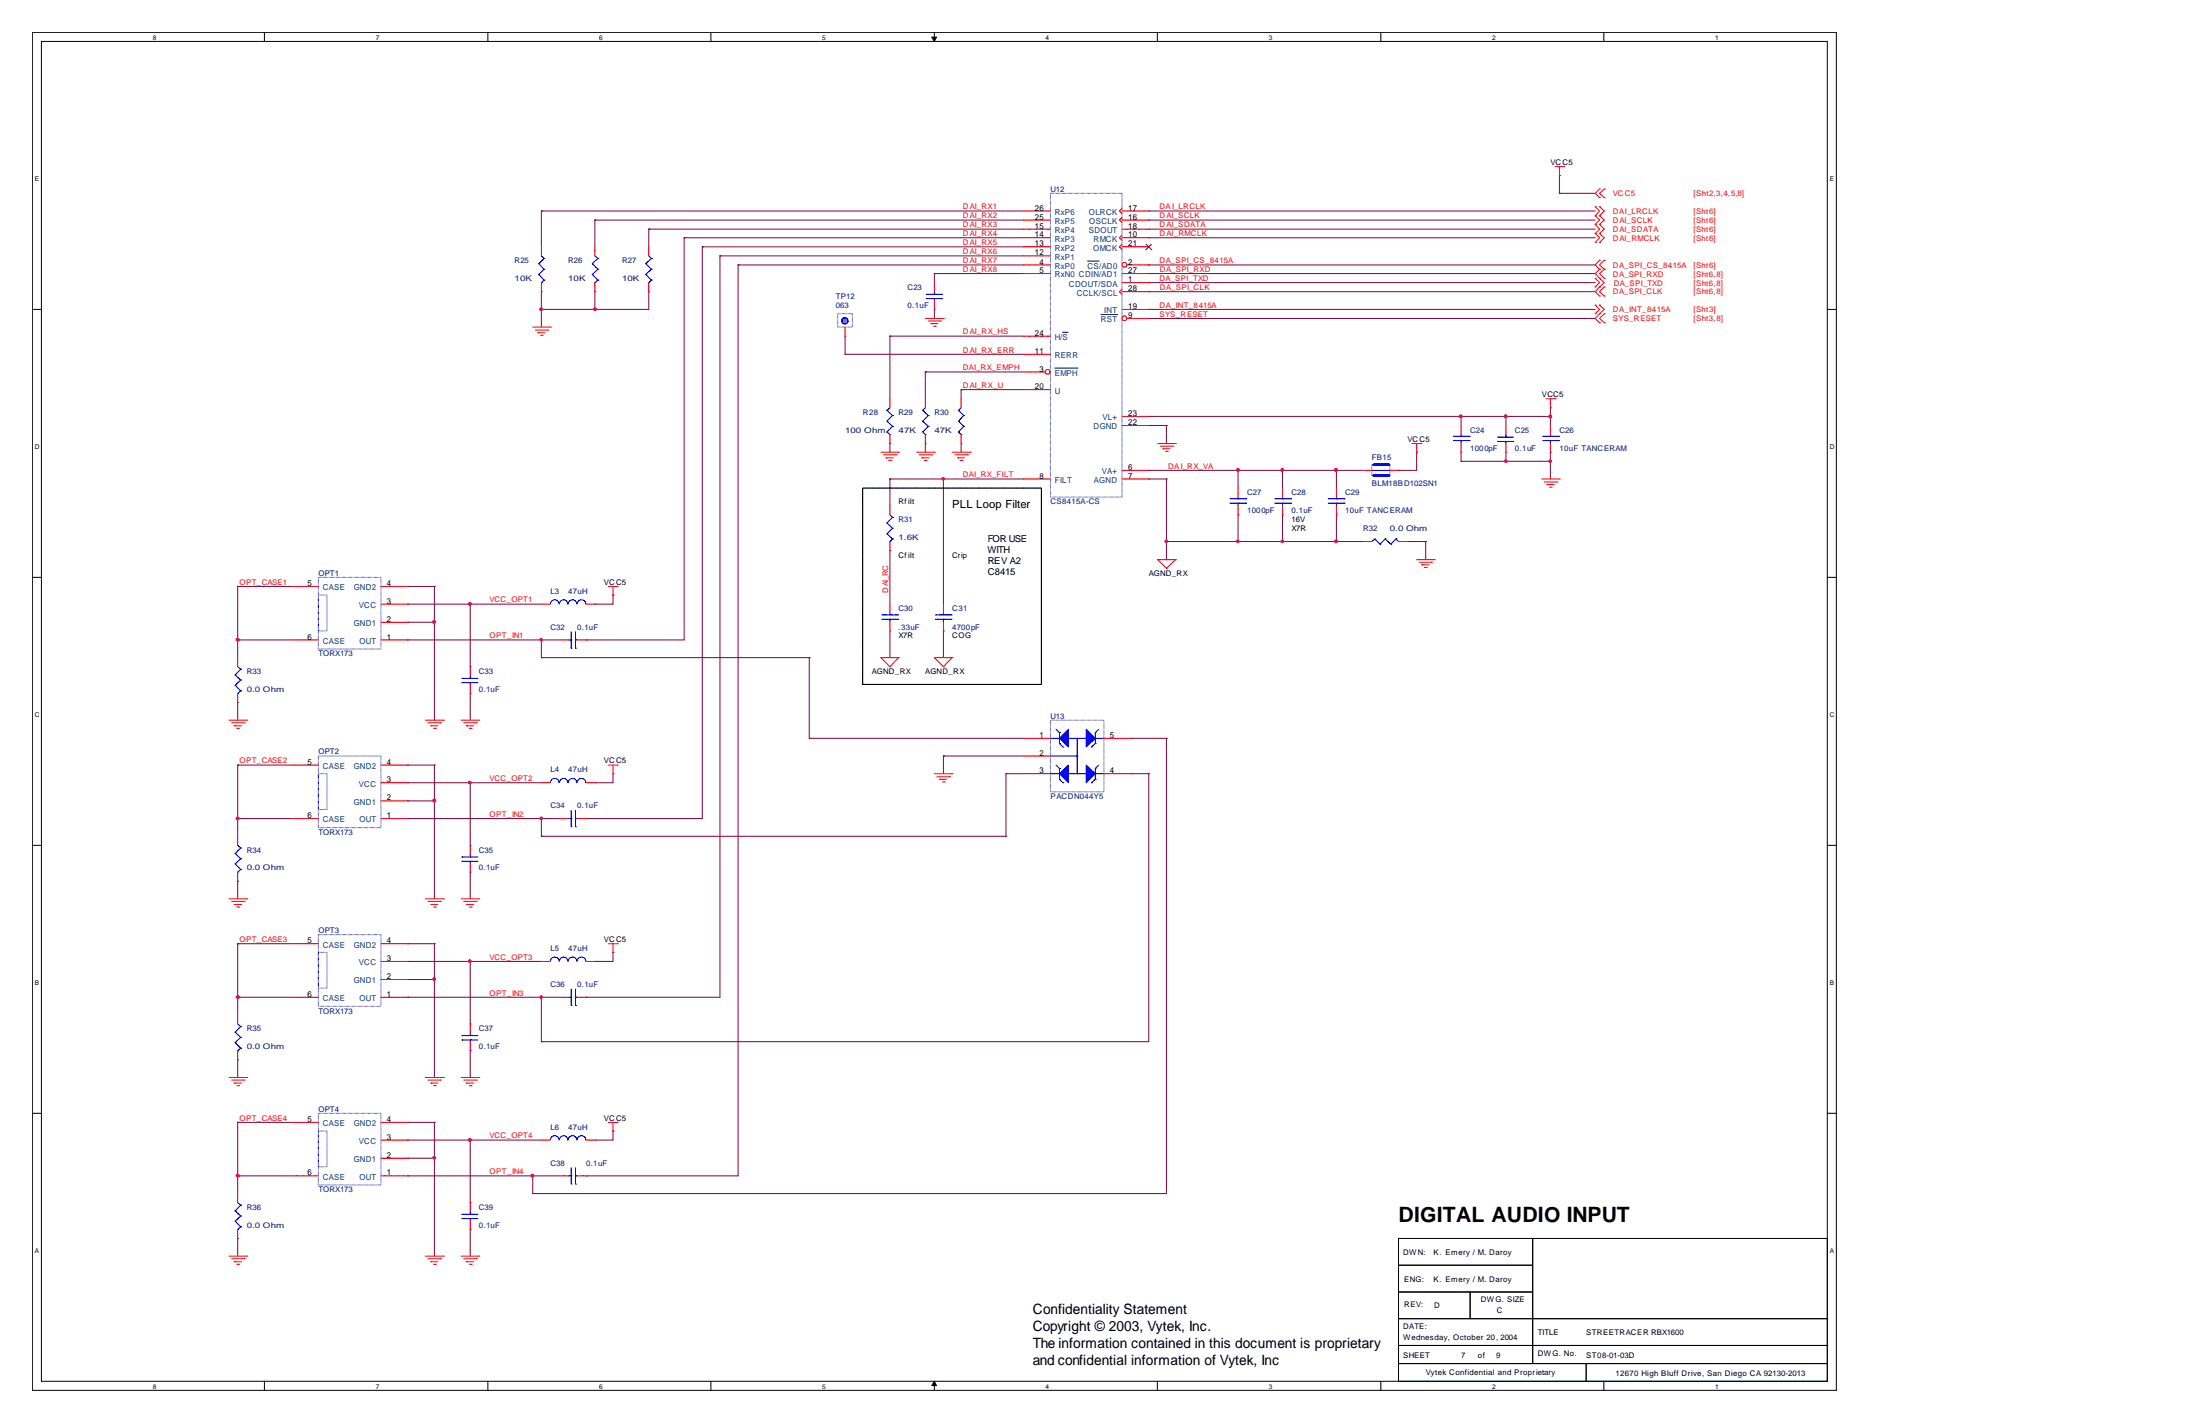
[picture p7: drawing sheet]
<svg xmlns="http://www.w3.org/2000/svg" width="432mm" height="279mm" viewBox="0 0 432 279" stroke-linecap="round" stroke-linejoin="round" font-family="sans-serif">
<g fill="none" stroke="#000" stroke-width=".2">
<path d="M6.3 6.4h354.1v266.4h-354.1zM8.1 8.1h350.5v262.9h-350.5zM51.9 6.4v1.7M95.8 6.4v1.7M139.5 6.4v1.7M183.4 6.4v1.7M227.2 6.4v1.7M271 6.4v1.7M314.8 6.4v1.7M6.3 60.7h1.8M358.6 60.7h1.8M6.3 113.3h1.8"/>
<path d="M358.6 113.3h1.8M6.3 165.9h1.8M358.6 165.9h1.8M6.3 218.4h1.8M358.6 218.4h1.8M274.5 243h26.3v5.2h-26.3zM274.5 248.2h26.3v5.3h-26.3zM274.5 258.7h26.3v5.3h-26.3zM274.5 253.5h14v5.2h-14zM288.5 253.5h12.3v5.2h-12.3zM300.8 243h57.8v15.7h-57.8zM300.8 258.7h57.8v5.3h-57.8z"/>
<path d="M51.9 271v1.8M95.8 271v1.8M139.5 271v1.8M183.4 271v1.8M227.2 271v1.8M271 271v1.8M274.5 264h26.3v3.5h-26.3zM274.5 267.5h36.8v3.5h-36.8zM300.8 264h57.8v3.5h-57.8zM311.3 267.5h47.3v3.5h-47.3zM314.8 271v1.8"/>
</g>
<g fill="#000" stroke="#000" stroke-width=".2">
<path d="M182.9 7.3h.9l-.4 .8z" fill-rule="evenodd"/>
<path d="M183.4 271l.4 .9h-.9z" fill-rule="evenodd"/>
</g>
<g fill="none" stroke="#800040" stroke-width=".2">
<path d="M306.1 37.9h.1M306.1 34.5h.1M306.1 37.9h7M306.1 34.5v3.4M106.3 41.4h.1M106.3 57.2h.1M106.3 41.4v7M106.3 57.2v7M106.3 41.4h94.6M116.8 43.2h.1M116.8 57.2h.1M116.8 43.2h84.1"/>
<path d="M116.8 43.2v5.2M116.8 57.2v3.5M127.3 45h.1M127.3 57.2h.1M127.3 45h73.6M127.3 57.2v3.5h-21M127.3 45v3.4M134.3 46.7h.1M134.3 46.7v78.9h-19.2M134.3 46.7h66.6M137.8 48.4h.1M137.8 48.4v112.2h-22.7"/>
<path d="M137.8 48.4h63.1M141.3 50.2h.1M141.3 50.2v145.5h-26.2M141.3 50.2h59.6M144.9 52h.1M144.9 52v178.7h-29.8M144.9 52h56M183.4 53.7h.1M183.4 53.7v1.8M183.4 53.7h17.5M225.5 55.5h.1M225.5 53.7h.1"/>
<path d="M225.5 45h.1M225.5 43.2h.1M225.5 41.4h.1M225.5 57.2h.1M225.5 52h.1M225.5 46.7h.1M225.5 55.5h87.6M225.5 53.7h87.6M225.5 45h87.6M225.5 43.2h87.6M225.5 41.4h87.6M225.5 52h87.6"/>
<path d="M225.5 57.2h87.6M225.5 46.7h87.6M106.3 60.7h.1M116.8 60.7h.1M165.9 66h.1M165.9 69.5h.1M165.9 66v3.5M165.9 69.5h35M174.7 66h.1M174.7 66v12.2M174.7 66h26.2M181.6 73h.1"/>
<path d="M181.6 73v5.2M181.6 73h19.3M183.4 60.7h.1M183.4 60.7v1.8M188.6 76.5h.1M188.6 76.5v1.7M188.6 76.5h12.3M225.5 60.7h.1M225.5 62.5h.1M225.5 60.7h87.6M225.5 62.5h87.6M174.7 87h.1"/>
<path d="M174.7 94h.1M174.7 87v1.7M174.7 94v5.2M174.7 94h26.2M181.6 87h.1M181.6 87v1.7M185.2 94h.1M185.2 94v24.5M188.6 87h.1M188.6 87v1.7M225.5 81.7h.1M225.5 92.3h.1"/>
<path d="M225.5 94h.1M225.5 83.5h.1M225.5 92.3h42M225.5 81.7h78.8M225.5 94h3.4M225.5 83.5h3.4M228.9 83.5h.1M228.9 94h.1M228.9 83.5v3.5M228.9 94v15.8M243 92.3h.1M243 92.3v3.5"/>
<path d="M251.7 92.3h.1M251.7 92.3v3.5M262.3 92.3h.1M262.3 92.3v3.5M274.5 92.3h.1M278 88.7h.1M278 88.7v3.6h-3.5M286.8 88.7h.1M286.8 81.7h.1M286.8 90.5h.1M286.8 90.5h17.5M286.8 81.7v1.8"/>
<path d="M286.8 88.7v1.8M295.6 90.5h.1M295.6 81.7h.1M295.6 88.7h.1M295.6 81.7v1.8M295.6 88.7v1.8M304.3 81.7h.1M304.3 88.7h.1M304.3 90.5h.1M304.3 80h.1M304.3 80v3.5M304.3 88.7v5.3"/>
<path d="M46.7 115.1h.1M46.7 115.1h10.5M46.7 115.1v13.9M80 118.5h.1M80 115.1h.1M80 115.1h5.3M80 118.5h26.3M85.3 115.1h.1M85.3 115.1v26.2M92.3 118.5h.1M92.3 118.5v12.3M116.8 118.5h.1"/>
<path d="M120.3 116.8h.1M120.3 116.8v1.7h-3.5M174.7 108h.1M174.7 108v10.5M228.9 106.3h.1M228.9 106.3h38.6M243 101h.1M243 106.3h.1M243 101v5.3M251.7 101h.1M251.7 106.3h.1M251.7 101v5.3"/>
<path d="M262.3 101h.1M262.3 106.3h.1M262.3 101v5.3M276.3 106.3h.1M276.3 106.3h3.5M279.8 106.3h.1M279.8 106.3v3.5M46.7 125.6h.1M46.7 137.8h.1M46.7 137.8v3.5M46.7 125.6h10.5M80 125.6h.1"/>
<path d="M80 122.1h.1M80 125.6h29.8M80 122.1h5.3M85.3 122.1h.1M92.3 130.8h.1M92.3 136.1h.1M92.3 136.1v5.2M106.3 125.6h.1M106.3 129h.1M106.3 125.6v3.4M106.3 129h52.5M115.1 125.6h.1"/>
<path d="M158.8 129h.1M158.8 129v15.9M174.7 123.8h.1M174.7 123.8v5.2M185.2 123.8h.1M185.2 123.8v5.2M46.7 150.1h.1M46.7 150.1v14M46.7 150.1h10.5M80 153.6h.1M80 150.1h.1M80 157.1h.1"/>
<path d="M80 150.1h5.3M80 153.6h26.3M80 157.1h5.3M85.3 150.1h.1M85.3 157.1h.1M85.3 150.1v26.3M92.3 153.6h.1M92.3 153.6v12.3M116.8 153.6h.1M120.3 151.8h.1M120.3 151.8v1.8h-3.5M158.8 144.9h.1"/>
<path d="M158.8 144.9h42.1M185.2 148.3h.1M185.2 148.3v3.5M185.2 148.3h15.7M197.4 151.8h.1M197.4 151.8h3.5M197.4 151.8v12.3M221.9 151.8h.1M221.9 144.9h.1M221.9 144.9h7M221.9 151.8h3.6M225.5 151.8h.1"/>
<path d="M225.5 151.8v52.6h-119.2M228.9 144.9h.1M228.9 144.9v89.3h-124.3M46.7 160.6h.1M46.7 172.9h.1M46.7 172.9v3.5M46.7 160.6h10.5M80 160.6h.1M80 160.6h29.8M92.3 165.9h.1M92.3 171.1h.1M92.3 171.1v5.3"/>
<path d="M106.3 160.6h.1M106.3 164.1h.1M106.3 160.6v3.5M106.3 164.1h91.1M115.1 160.6h.1M197.4 164.1h.1M46.7 185.2h.1M46.7 195.7h.1M46.7 185.2v13.9M46.7 185.2h10.5M46.7 195.7h10.5M80 188.6h.1"/>
<path d="M80 195.7h.1M80 192.2h.1M80 185.2h.1M80 185.2h5.3M80 195.7h29.8M80 188.6h26.3M80 192.2h5.3M85.3 192.2h.1M85.3 185.2h.1M85.3 185.2v26.2M92.3 188.6h.1M92.3 188.6v12.3"/>
<path d="M106.3 195.7h.1M106.3 195.7v8.7M115.1 195.7h.1M116.8 188.6h.1M120.3 186.9h.1M120.3 186.9v1.7h-3.5M46.7 207.9h.1M46.7 207.9v3.5M92.3 200.9h.1M92.3 206.2h.1M92.3 206.2v5.2M106.3 204.4h.1"/>
<path d="M46.7 220.2h.1M46.7 230.7h.1M46.7 220.2v14M46.7 220.2h10.5M46.7 230.7h10.5M80 220.2h.1M80 223.7h.1M80 230.7h.1M80 227.2h.1M80 220.2h5.3M80 230.7h29.8M80 223.7h26.3"/>
<path d="M80 227.2h5.3M85.3 220.2h.1M85.3 227.2h.1M85.3 220.2v26.3M92.3 223.7h.1M92.3 236h.1M92.3 223.7v12.3M104.6 230.7h.1M104.6 234.2h.1M104.6 230.7v3.5M115.1 230.7h.1M116.8 223.7h.1"/>
<path d="M120.3 221.9h.1M120.3 221.9v1.8h-3.5M46.7 243h.1M46.7 243v3.5M92.3 241.2h.1M92.3 241.2v5.3"/>
</g>
<g fill="none" stroke="#f00" stroke-width=".2">
<path d="M305.2 32.7h1.7M306.1 34.5h.1M306.1 32.7v1.8M306.9 32.7h.1M313.9 37.1h.1M313.9 38.8h.1M313.9 37.1l-.8 .8 .8 .9M314.9 38.8h.1M314.9 37.1h.1M314.9 37.1l-1 .8 1 .9M313.1 45.8h.1M313.1 44h.1"/>
<path d="M313.1 42.3h.1M313.1 40.6h.1M313.1 59.9h.1M313.1 56.3h.1M313.1 54.6h.1M313.1 47.6h.1M313.1 44l.8 1-.8 .8M313.1 42.3l.8 .9-.8 .8M313.1 40.6l.8 .8-.8 .9M313.1 59.9l.8 .8-.8 .9M313.1 54.6l.8 .9-.8 .8M313.1 45.8l.8 .9-.8 .9"/>
<path d="M313.9 45.8h.1M313.9 44h.1M313.9 52.8h.1M313.9 54.6h.1M313.9 42.3h.1M313.9 40.6h.1M313.9 59.9h.1M313.9 51.1h.1M313.9 56.3h.1M313.9 58.1h.1M313.9 47.6h.1M313.9 44l1 1-1 .8"/>
<path d="M313.9 52.8l-.8 .9 .8 .9M313.9 42.3l1 .9-1 .8M313.9 40.6l1 .8-1 .9M313.9 59.9l1 .8-1 .9M313.9 51.1l-.8 .9 .8 .8M313.9 54.6l1 .9-1 .8M313.9 56.3l-.8 .9 .8 .9M313.9 45.8l1 .9-1 .9M314.9 54.6h.1M314.9 52.8h.1M314.9 51.1h.1M314.9 58.1h.1"/>
<path d="M314.9 56.3h.1M314.9 52.8l-1 .9 1 .9M314.9 51.1l-1 .9 1 .8M314.9 56.3l-1 .9 1 .9M104.6 64.2h3.4M105.1 64.8h2.4M105.6 65.3h.1M105.6 65.3h1.3M106.1 65.8h.3M106.4 65.8h.1M107.5 64.8h.1M108 64.2h.1"/>
<path d="M181.6 62.5h3.6M182.2 63h2.4M182.7 63.5h.1M182.7 63.5h1.4M183.2 64h.4M183.6 64h.1M184.6 63h.1M185.2 62.5h.1M303.4 78.2h1.8M304.3 78.2v1.8M305.2 78.2h.1M313.1 61.6h.1"/>
<path d="M313.9 61.6h.1M313.9 63.3h.1M313.9 61.6l-.8 .9 .8 .8M314.9 63.3h.1M314.9 61.6h.1M314.9 61.6l-1 .9 1 .8M172.9 88.7h3.5M173.4 89.2h2.5M173.9 89.8h.1M173.9 89.8h1.4M174.4 90.3h.4M174.8 90.3h.1"/>
<path d="M175.9 89.2h.1M176.4 88.7h.1M179.9 88.7h3.5M180.4 89.2h2.5M180.9 89.8h.1M180.9 89.8h1.5M181.4 90.3h.4M181.8 90.3h.1M182.9 89.2h.1M183.4 88.7h.1M186.9 88.7h3.5M187.5 89.2h2.4"/>
<path d="M188 89.8h.1M188 89.8h1.3M188.5 90.3h.3M188.8 90.3h.1M189.9 89.2h.1M190.4 88.7h.1M227.2 87h3.5M227.8 87.5h2.4M228.3 88.1h.1M228.3 88.1h1.3M228.8 88.6h.3M229.1 88.6h.1"/>
<path d="M230.2 87.5h.1M230.7 87h.1M277.1 87h1.8M278 88.7h.1M278 87v1.7M278.9 87h.1M302.6 94h3.5M303.1 94.6h2.5M303.6 95.1h.1M303.6 95.1h1.5M304.1 95.6h.4M304.3 80h.1"/>
<path d="M304.5 95.6h.1M305.6 94.6h.1M306.1 94h.1M119.4 115.1h1.8M120.3 116.8h.1M120.3 115.1v1.7M121.2 115.1h.1M227.2 109.8h.1M227.2 109.8h3.5M227.2 109.8l1.7 1.7M228.9 111.5h.1M230.7 109.8h.1"/>
<path d="M230.7 109.8l-1.8 1.7M278 109.8h3.5M278.6 110.3h2.4M279.1 110.8h.1M279.1 110.8h1.4M279.6 111.3h.4M280 111.3h.1M281 110.3h.1M281.5 109.8h.1M172.9 129h.1M172.9 129h3.5M172.9 129l1.8 1.8"/>
<path d="M174.7 130.8h.1M176.4 129h.1M176.4 129l-1.7 1.8M183.4 129h.1M183.4 129h3.5M183.4 129l1.8 1.8M185.2 130.8h.1M186.9 129h.1M186.9 129l-1.7 1.8M45 141.3h3.4M45.5 141.8h2.4M46 142.4h.1"/>
<path d="M46 142.4h1.4M46.5 142.9h.3M46.8 142.9h.1M47.9 141.8h.1M48.4 141.3h.1M83.5 141.3h3.5M84 141.8h2.4M84.6 142.4h.1M84.6 142.4h1.3M85.1 142.9h.3M85.4 142.9h.1M86.4 141.8h.1"/>
<path d="M87 141.3h.1M90.5 141.3h3.5M91 141.8h2.5M91.5 142.4h.1M91.5 142.4h1.5M92.1 142.9h.4M92.5 142.9h.1M93.5 141.8h.1M94 141.3h.1M119.4 150.1h1.8M120.3 151.8h.1M120.3 150.1v1.7"/>
<path d="M121.2 150.1h.1M183.4 151.8h3.5M183.9 152.4h2.5M184.4 152.9h.1M184.4 152.9h1.4M185 153.4h.3M185.3 153.4h.1M186.4 152.4h.1M186.9 151.8h.1M45 176.4h3.4M45.5 176.9h2.4M46 177.5h.1"/>
<path d="M46 177.5h1.4M46.5 178h.3M46.8 178h.1M47.9 176.9h.1M48.4 176.4h.1M83.5 176.4h3.5M84 176.9h2.4M84.6 177.5h.1M84.6 177.5h1.3M85.1 178h.3M85.4 178h.1M86.4 176.9h.1"/>
<path d="M87 176.4h.1M90.5 176.4h3.5M91 176.9h2.5M91.5 177.5h.1M91.5 177.5h1.5M92.1 178h.4M92.5 178h.1M93.5 176.9h.1M94 176.4h.1M119.4 185.2h1.8M120.3 186.9h.1M120.3 185.2v1.7"/>
<path d="M121.2 185.2h.1M45 211.4h3.4M45.5 211.9h2.4M46 212.5h.1M46 212.5h1.4M46.5 213h.3M46.8 213h.1M47.9 211.9h.1M48.4 211.4h.1M83.5 211.4h3.5M84 211.9h2.4M84.6 212.5h.1"/>
<path d="M84.6 212.5h1.3M85.1 213h.3M85.4 213h.1M86.4 211.9h.1M87 211.4h.1M90.5 211.4h3.5M91 211.9h2.5M91.5 212.5h.1M91.5 212.5h1.5M92.1 213h.4M92.5 213h.1M93.5 211.9h.1"/>
<path d="M94 211.4h.1M119.4 220.2h1.8M120.3 221.9h.1M120.3 220.2v1.7M121.2 220.2h.1M45 246.5h3.4M45.5 247h2.4M46 247.6h.1M46 247.6h1.4M46.5 248.1h.3M46.8 248.1h.1M47.9 247h.1"/>
<path d="M48.4 246.5h.1M83.5 246.5h3.5M84 247h2.4M84.6 247.6h.1M84.6 247.6h1.3M85.1 248.1h.3M85.4 248.1h.1M86.4 247h.1M87 246.5h.1M90.5 246.5h3.5M91 247h2.5M91.5 247.6h.1"/>
<path d="M91.5 247.6h1.5M92.1 248.1h.4M92.5 248.1h.1M93.5 247h.1M94 246.5h.1"/>
</g>
<path d="M169.3 95.8h35.1v38.5h-35.1z" fill="none" stroke="#000" stroke-width=".2" stroke-dasharray=".1 .1 .1 .1 .1 .1 .1 .1"/>
<g fill="none" stroke="#00f" stroke-width=".2" stroke-dasharray=".1 .1 .1 .1 .1 .1 .1 .1">
<path d="M241.4 98.7h3.1M241.4 97.9h3.1M243 97.5v.4M243 97.9h.1M243 99.2v-.5M243 98.7h.1M244.5 98.7h.1M244.5 97.9h.1M250.2 98.7h3.1M250.2 97.9h3.1M251.7 97.5v.4M251.7 97.9h.1"/>
<path d="M251.7 99.2v-.5M251.7 98.7h.1M253.3 98.7h.1M253.3 97.9h.1M285.2 86.4h3.2M285.2 85.6h3.2M286.8 85.3v.3M286.8 85.6h.1M286.8 87v-.6M286.8 86.4h.1M288.4 86.4h.1M288.4 85.6h.1"/>
<path d="M174.1 102.6h.1M174.1 102.6l1.1 1M174.1 104.7h.1M174.1 104.7l1.1 1M174.7 101l.5 .5M174.7 106.3h.1M175.2 101.5h.1M175.2 101.5l-1.1 1.1M175.2 103.6h.1M175.2 103.6l-1.1 1.1M175.2 105.7h.1M175.2 105.7l-.5 .6"/>
<path d="M46.1 132.4h.1M46.1 132.4l1.1 1M46.1 134.5h.1M46.1 134.5l1.1 1.1M46.7 130.8l.5 .5M46.7 136.1h.1M47.2 131.3h.1M47.2 131.3l-1.1 1.1M47.2 133.4h.1M47.2 133.4l-1.1 1.1M47.2 135.6h.1M47.2 135.6l-.5 .5"/>
<path d="M173.1 121.5h3.1M173.1 120.7h3.1M174.7 120.3v.4M174.7 120.7h.1M174.7 122.1v-.6M174.7 121.5h.1M176.2 121.5h.1M176.2 120.7h.1M90.7 168.1h.1M90.7 169h.1M92.3 169.3v-.3M92.3 169h.1"/>
<path d="M92.3 167.6v.5M92.3 168.1h.1M93.8 168.1h-3.1M93.8 169h-3.1M108.9 187.8a.8 .8 0 0 0-.9 .8M109.7 188.6a.8 .8 0 0 0-.8-.8M110.7 187.8a.8 .8 0 0 0-.9 .8M111.4 188.6a.78 .78 0 0 0-.7-.8M112.4 187.8a.85 .85 0 0 0-.9 .8M113.2 188.6a.78 .78 0 0 0-.8-.8M114.1 187.8a.8 .8 0 0 0-.8 .8M115 188.6a.8 .8 0 0 0-.9-.8"/>
<path d="M90.7 203.2h.1M90.7 204h.1M92.3 204.4v-.4M92.3 204h.1M92.3 202.7v.5M92.3 203.2h.1M93.8 203.2h-3.1M93.8 204h-3.1M46.1 237.6h.1M46.1 237.6l1.1 1M46.1 239.6h.1M46.1 239.6l1.1 1.1"/>
<path d="M46.7 236l.5 .5M47.2 236.5h.1M47.2 236.5l-1.1 1.1M47.2 238.6h.1M47.2 238.6l-1.1 1M46.7 241.2h.1M47.2 240.7h.1M47.2 240.7l-.5 .5"/>
</g>
<g fill="none" stroke="#f00" stroke-width=".2" stroke-dasharray=".1 .1 .1 .1 .1 .1 .1 .1">
<path d="M243 97.5v-1.7M243 99.2v1.8M251.7 97.5v-1.7M251.7 99.2v1.8M286.8 85.3v-1.8M286.8 87v1.7M174.7 101v-1.8M174.7 106.3v1.7M46.7 130.8v-1.8M46.7 136.1v1.7M174.7 120.3v-1.8M174.7 122.1v1.7"/>
<path d="M92.3 169.3v1.8M92.3 167.6v-1.7M62.5 185.2h-5.3M62.5 195.7h-5.3M74.8 195.7h5.2M74.8 192.2h5.2M74.8 188.6h5.2M74.8 185.2h5.2M108 188.6h-1.7M115.1 188.6h1.7M92.3 204.4v1.8M92.3 202.7v-1.8"/>
<path d="M46.7 236v-1.8M62.5 220.2h-5.3M62.5 230.7h-5.3M74.8 230.7h5.2M74.8 227.2h5.2M74.8 223.7h5.2M74.8 220.2h5.2M46.7 241.2v1.8"/>
</g>
<path d="M269.2 91.2h3.6v2.1h-3.6zM62.5 183.4h12.3v14h-12.3zM62.5 186.9h1.7v7h-1.7zM62.5 218.4h12.3v14.1h-12.3zM62.5 221.9h1.7v7h-1.7z" fill="none" stroke="#00f" stroke-width=".2" stroke-dasharray=".1 .1 .1 .1 .1 .1 .1 .1" stroke-linecap="butt"/>
<path d="M269.6 91.2h2.9" fill="none" stroke="#00f" stroke-width=".51" stroke-dasharray=".1 .1 .1 .1 .1 .1 .1 .1"/>
<circle cx="272.5" cy="91.2" r=".25" fill="#00f" stroke-dasharray=".1 .1 .1 .1 .1 .1 .1 .1"/>
<path d="M269.6 93.3h2.9" fill="none" stroke="#00f" stroke-width=".51" stroke-dasharray=".1 .1 .1 .1 .1 .1 .1 .1"/>
<circle cx="272.5" cy="93.3" r=".25" fill="#00f" stroke-dasharray=".1 .1 .1 .1 .1 .1 .1 .1"/>
<g fill="none" stroke="#00f" stroke-width=".2" stroke-dasharray=".1 .1 .1 .1 .1 .1 .1 .1">
<path d="M105.7 51.7h.1M105.7 51.7l1.1 1.1M105.7 53.8h.1M105.7 53.8l1.1 1.1M106.3 50.2l.5 .5M106.3 55.5h.1M106.8 50.7h.1M106.8 50.7l-1.1 1M106.8 52.8h.1M106.8 52.8l-1.1 1M106.8 54.9h.1M106.8 54.9l-.5 .6"/>
<path d="M116.2 51.7h.1M116.2 51.7l1.1 1.1M116.2 53.8h.1M116.2 53.8l1.1 1.1M116.8 50.2l.5 .5M116.8 55.5h.1M117.3 50.7h.1M117.3 50.7l-1.1 1M117.3 52.8h.1M117.3 52.8l-1.1 1M117.3 54.9h.1M117.3 54.9l-.5 .6"/>
<path d="M181.8 57.7h.1M181.8 58.6h.1M183.4 58.9v-.3M183.4 58.6h.1M183.4 57.2v.5M183.4 57.7h.1M185 57.7h-3.2M185 58.6h-3.2M269.2 92.3h3.6M272.8 92.3h.1M294 85.8h.1M294 86.6h.1"/>
<path d="M295.6 87v-.4M295.6 86.6h.1M295.6 85.3v.5M295.6 85.8h.1M297.1 85.8h-3.1M297.1 86.6h-3.1M302.8 86.4h3.1M302.8 85.6h3.1M304.3 85.3v.3M304.3 85.6h.1M304.3 87v-.6M304.3 86.4h.1"/>
<path d="M305.9 86.4h.1M305.9 85.6h.1M108.9 117.7a.8 .8 0 0 0-.9 .8M109.7 118.5a.8 .8 0 0 0-.8-.8M110.7 117.7a.8 .8 0 0 0-.9 .8M111.4 118.5a.78 .78 0 0 0-.7-.8M112.4 117.7a.85 .85 0 0 0-.9 .8M113.2 118.5a.78 .78 0 0 0-.8-.8M114.1 117.7a.8 .8 0 0 0-.8 .8M115 118.5a.8 .8 0 0 0-.9-.8M269.2 106.3l.6-.6M269.8 105.7h.1"/>
<path d="M269.8 105.7l1 1.1M270.8 106.8h.1M270.8 106.8l1.1-1.1M271.9 105.7h.1M271.9 105.7l1.1 1.1M273 106.8h.1M273 106.8l1-1.1M274 105.7h.1M274 105.7l.5 .6M274.5 106.3h.1M108.9 152.7a.8 .8 0 0 0-.9 .9M109.7 153.6a.8 .8 0 0 0-.8-.9"/>
<path d="M110.7 152.7a.8 .8 0 0 0-.9 .9M111.4 153.6a.78 .78 0 0 0-.7-.9M112.4 152.7a.85 .85 0 0 0-.9 .9M113.2 153.6a.78 .78 0 0 0-.8-.9M114.1 152.7a.8 .8 0 0 0-.8 .9M115 153.6a.8 .8 0 0 0-.9-.9M206.2 144.9h1.7M206.2 151.8h1.7M206.2 148.3h5.2M207.3 143.1l.6 .7M207.3 150.1l.6 .7M207.9 143.8v2.1"/>
<path d="M207.9 145.9h.1M207.9 150.8v2.1M207.9 152.9h.1M207.9 152.9l.7 .7M207.9 143.8h.1M207.9 150.8h.1M207.9 145.9l.7 .7M207.9 144.9h.1M207.9 151.8h.1M208.6 153.6h.1M208.6 146.6h.1M209.7 144.9h1.7"/>
<path d="M209.7 151.8h1.7M211.4 144.9h1.8M211.4 144.9h.1M211.4 151.8h.1M211.4 151.8h1.8M211.4 148.3h.1M211.4 144.9v6.9M213.2 144.9h.1M213.2 151.8h.1M214.2 146.6h.1M214.2 153.6h.1M215 143.8v2.1"/>
<path d="M215 145.9h.1M215 144.9h1.7M215 150.8v2.1M215 152.9h.1M215 150.8h.1M215 143.8h.1M215 145.9l-.8 .7M215 152.9l-.8 .7M215 151.8h1.7M215.6 150.1l-.6 .7M215.6 143.1l-.6 .7M216.7 144.9h.1"/>
<path d="M216.7 151.8h.1M111.5 195.7h.6M112.1 194.1v3.2M112.1 197.3h.1M112.1 195.7h.1M112.9 195.7h.1M112.9 194.1v3.2M112.9 197.3h.1M113.3 195.7h-.4M46.1 202.5h.1M46.1 202.5l1.1 1M46.1 204.6h.1"/>
<path d="M46.1 204.6l1.1 1.1M46.7 200.9l.5 .5M46.7 206.2h.1M47.2 201.4h.1M47.2 201.4l-1.1 1.1M47.2 203.5h.1M47.2 203.5l-1.1 1.1M47.2 205.7h.1M47.2 205.7l-.5 .5M108.9 222.8a.8 .8 0 0 0-.9 .9M109.7 223.7a.8 .8 0 0 0-.8-.9M110.7 222.8a.8 .8 0 0 0-.9 .9"/>
<path d="M111.4 223.7a.78 .78 0 0 0-.7-.9M112.4 222.8a.85 .85 0 0 0-.9 .9M113.2 223.7a.78 .78 0 0 0-.8-.9M114.1 222.8a.8 .8 0 0 0-.8 .9M115 223.7a.8 .8 0 0 0-.9-.9"/>
</g>
<g fill="none" stroke="#f00" stroke-width=".2" stroke-dasharray=".1 .1 .1 .1 .1 .1 .1 .1">
<path d="M106.3 50.2v-1.8M106.3 55.5v1.7M116.8 50.2v-1.8M116.8 55.5v1.7M183.4 58.9v1.8M183.4 57.2v-1.7M206.2 52h-5.3M206.2 50.2h-5.3M206.2 48.4h-5.3M206.2 46.7h-5.3M206.2 45h-5.3M206.2 43.2h-5.3"/>
<path d="M206.2 41.4h-5.3M206.2 53.7h-5.3M219.7 41.4l.5 .5M219.7 43.2l.5 .5M220.2 40.9l-.5 .5M220.2 41.4h5.3M220.2 42.7l-.5 .5M220.2 43.2h5.3M220.2 45h5.3M220.2 55.5h5.3M269.2 92.3h-1.7M272.8 92.3h1.7"/>
<path d="M295.6 87v1.7M295.6 85.3v-1.8M304.3 85.3v-1.8M304.3 87v1.7M62.5 115.1h-5.3M74.8 118.5h5.2M74.8 115.1h5.2M108 118.5h-1.7M115.1 118.5h1.7M269.2 106.3h-1.7M274.5 106.3h1.8M62.5 125.6h-5.3"/>
<path d="M74.8 125.6h5.2M74.8 122.1h5.2M108 153.6h-1.7M115.1 153.6h1.7M206.2 144.9h-5.3M206.2 151.8h-5.3M206.2 148.3h-5.3M216.7 151.8h5.2M216.7 144.9h5.2M111.5 195.7h-1.7M113.3 195.7h1.8M46.7 200.9v-1.8"/>
<path d="M46.7 206.2v1.7M108 223.7h-1.7M115.1 223.7h1.7"/>
</g>
<path d="M206.2 37.9h14v59.6h-14zM62.5 113.3h12.3v14h-12.3zM62.5 116.8h1.7v7h-1.7zM206.2 141.3h10.5v14.1h-10.5z" fill="none" stroke="#00f" stroke-width=".2" stroke-dasharray=".1 .1 .1 .1 .1 .1 .1 .1" stroke-linecap="butt"/>
<g fill="#00f" stroke="#00f" stroke-width=".2" stroke-dasharray=".1 .1 .1 .1 .1 .1 .1 .1">
<path d="M213.2 150.1l1.8 1.7-1.8 1.8z" fill-rule="evenodd"/>
<path d="M213.2 143.1l1.8 1.8-1.8 1.7z" fill-rule="evenodd"/>
<path d="M209.7 143.1v3.5l-1.8-1.7z" fill-rule="evenodd"/>
<path d="M207.9 151.8l1.8-1.7v3.5z" fill-rule="evenodd"/>
</g>
<circle cx="220.7" cy="52" r=".47" fill="#fff" stroke="#f00" stroke-width=".2" stroke-dasharray=".1 .1 .1 .1 .1 .1 .1 .1"/>
<path d="M221.2 52h4.3" fill="none" stroke="#f00" stroke-width=".2" stroke-dasharray=".1 .1 .1 .1 .1 .1 .1 .1"/>
<path d="M213.4 51.2h2.3" fill="none" stroke="#004080" stroke-width=".2" stroke-dasharray=".1 .1 .1 .1 .1 .1 .1 .1"/>
<circle cx="220.7" cy="62.5" r=".47" fill="#fff" stroke="#f00" stroke-width=".2" stroke-dasharray=".1 .1 .1 .1 .1 .1 .1 .1"/>
<g fill="none" stroke="#f00" stroke-width=".2" stroke-dasharray=".1 .1 .1 .1 .1 .1 .1 .1">
<path d="M219.7 57.2l.5 .5M219.7 46.7l.5 .5M219.7 48.4l.5 .5M220.2 53.7h5.3M220.2 56.7l-.5 .5M220.2 57.2h5.3M220.2 46.1l-.5 .6M220.2 46.7h5.3M220.2 47.9l-.5 .5M220.2 48.4h5.3M206.2 76.5h-5.3M220.2 60.7h5.3"/>
<path d="M221.2 62.5h4.3"/>
</g>
<path d="M216.1 61.7h3.3" fill="none" stroke="#004080" stroke-width=".2" stroke-dasharray=".1 .1 .1 .1 .1 .1 .1 .1"/>
<path d="M225 47.9l1.1 1.1M226 47.9l-1.1 1.1" fill="none" stroke="#804000" stroke-width=".2" stroke-dasharray=".1 .1 .1 .1 .1 .1 .1 .1"/>
<circle cx="205.6" cy="73" r=".47" fill="#fff" stroke="#f00" stroke-width=".2" stroke-dasharray=".1 .1 .1 .1 .1 .1 .1 .1"/>
<path d="M205.1 73h-4.2M206.2 69.5h-5.3M206.2 66h-5.3M206.2 94h-5.3M220.2 92.3h5.3M220.2 94h5.3M220.2 81.7h5.3M220.2 83.5h5.3" fill="none" stroke="#f00" stroke-width=".2" stroke-dasharray=".1 .1 .1 .1 .1 .1 .1 .1"/>
<path d="M207 72.2h4.6M208.5 65.2h1.1" fill="none" stroke="#004080" stroke-width=".2" stroke-dasharray=".1 .1 .1 .1 .1 .1 .1 .1"/>
<path d="M164.4 61.6h2.9v2.6h-2.9z" fill="none" stroke="#00f" stroke-width=".2" stroke-dasharray=".1 .1 .1 .1 .1 .1 .1 .1" stroke-linecap="butt"/>
<circle cx="165.8" cy="63" r=".64" fill="#4c4cff" stroke="#00f" stroke-width=".2" stroke-dasharray=".1 .1 .1 .1 .1 .1 .1 .1"/>
<g fill="none" stroke="#f00" stroke-width=".2" stroke-dasharray=".1 .1 .1 .1 .1 .1 .1 .1">
<path d="M127.3 50.2v-1.8M127.3 55.5v1.7M165.9 64.2v1.8M174.7 80v-1.8M174.7 85.3v1.7M181.6 80v-1.8M181.6 85.3v1.7M188.6 80v-1.8M188.6 85.3v1.7M262.3 97.5v-1.7M262.3 99.2v1.8M92.3 134.3v1.8"/>
<path d="M92.3 132.6v-1.8M111.5 125.6h-1.7M113.3 125.6h1.8M185.2 120.3v-1.8M185.2 122.1v1.7M62.5 150.1h-5.3M74.8 157.1h5.2M74.8 153.6h5.2M74.8 150.1h5.2M46.7 165.9v-1.8M46.7 171.1v1.8M62.5 160.6h-5.3"/>
<path d="M74.8 160.6h5.2M111.5 160.6h-1.7M113.3 160.6h1.8M92.3 239.4v1.8M92.3 237.7v-1.7M111.5 230.7h-1.7M113.3 230.7h1.8"/>
</g>
<g fill="none" stroke="#00f" stroke-width=".2" stroke-dasharray=".1 .1 .1 .1 .1 .1 .1 .1">
<path d="M126.7 51.7h.1M126.7 51.7l1.1 1.1M126.7 53.8h.1M126.7 53.8l1.1 1.1M127.3 50.2l.5 .5M127.3 55.5h.1M127.8 50.7h.1M127.8 50.7l-1.1 1M127.8 52.8h.1M127.8 52.8l-1.1 1M127.8 54.9h.1M127.8 54.9l-.5 .6"/>
<path d="M174.1 80.5h.1M174.1 80.5l1.1 1M174.1 82.6h.1M174.1 82.6l1.1 1.1M174.1 84.8h.1M174.1 84.8l.6 .5M174.7 80l-.6 .5M174.7 85.3h.1M175.2 81.5h.1M175.2 81.5l-1.1 1.1M175.2 83.7h.1M175.2 83.7l-1.1 1.1"/>
<path d="M181.1 80.5h.1M181.1 80.5l1.1 1M181.1 82.6h.1M181.1 82.6l1.1 1.1M181.1 84.8h.1M181.1 84.8l.5 .5M181.6 80l-.5 .5M181.6 85.3h.1M182.2 81.5h.1M182.2 81.5l-1.1 1.1M182.2 83.7h.1M182.2 83.7l-1.1 1.1"/>
<path d="M188.1 80.5h.1M188.1 80.5l1 1M188.1 82.6h.1M188.1 82.6l1 1.1M188.1 84.8h.1M188.1 84.8l.5 .5M188.6 80l-.5 .5M188.6 85.3h.1M189.1 81.5h.1M189.1 81.5l-1 1.1M189.1 83.7h.1M189.1 83.7l-1 1.1"/>
<path d="M260.7 98.7h3.1M260.7 97.9h3.1M262.3 97.5v.4M262.3 97.9h.1M262.3 99.2v-.5M262.3 98.7h.1M263.8 98.7h.1M263.8 97.9h.1M90.7 133.1h.1M90.7 133.9h.1M92.3 134.3v-.4M92.3 133.9h.1"/>
<path d="M92.3 132.6v.5M92.3 133.1h.1M93.8 133.1h-3.1M93.8 133.9h-3.1M111.5 125.6h.6M112.1 124v3.2M112.1 127.2h.1M112.1 125.6h.1M112.9 125.6h.1M112.9 124v3.2M112.9 127.2h.1M113.3 125.6h-.4"/>
<path d="M183.6 121.5h3.1M183.6 120.7h3.1M185.2 120.3v.4M185.2 120.7h.1M185.2 122.1v-.6M185.2 121.5h.1M186.7 121.5h.1M186.7 120.7h.1M112.1 159v3.2M112.9 159v3.2M46.1 167.5h.1M46.1 167.5l1.1 1"/>
<path d="M46.1 169.5h.1M46.1 169.5l1.1 1.1M46.7 165.9l.5 .5M46.7 171.1h.1M47.2 166.4h.1M47.2 166.4l-1.1 1.1M47.2 168.5h.1M47.2 168.5l-1.1 1M47.2 170.6h.1M47.2 170.6l-.5 .5M111.5 160.6h.6M112.1 162.2h.1"/>
<path d="M112.1 160.6h.1M112.9 160.6h.1M112.9 162.2h.1M113.3 160.6h-.4M90.7 238.3h.1M90.7 239.1h.1M92.3 239.4v-.3M92.3 239.1h.1M92.3 237.7v.6M92.3 238.3h.1M93.8 238.3h-3.1M93.8 239.1h-3.1"/>
<path d="M111.5 230.7h.6M112.1 229.1v3.2M112.1 232.3h.1M112.1 230.7h.1M112.9 230.7h.1M112.9 229.1v3.2M112.9 232.3h.1M113.3 230.7h-.4"/>
</g>
<path d="M62.5 148.3h12.3v14.1h-12.3zM62.5 151.8h1.7v7h-1.7z" fill="none" stroke="#00f" stroke-width=".2" stroke-dasharray=".1 .1 .1 .1 .1 .1 .1 .1" stroke-linecap="butt"/>
<g fill="#f0f" stroke="#f0f" stroke-width=".2" stroke-dasharray=".1 .1 .1 .1 .1 .1 .1 .1">
<circle cx="46.7" cy="125.5" r=".31"/>
<circle cx="85.2" cy="122" r=".31"/>
<circle cx="106.2" cy="125.5" r=".29"/>
<circle cx="92.2" cy="118.5" r=".31"/>
<circle cx="46.7" cy="160.6" r=".31"/>
<circle cx="106.2" cy="160.6" r=".29"/>
<circle cx="92.2" cy="153.5" r=".31"/>
<circle cx="46.7" cy="195.6" r=".31"/>
<circle cx="92.2" cy="188.6" r=".31"/>
<circle cx="46.7" cy="230.7" r=".31"/>
<circle cx="104.5" cy="230.7" r=".31"/>
<circle cx="92.2" cy="223.6" r=".31"/>
<circle cx="106.2" cy="195.6" r=".29"/>
<circle cx="304.3" cy="90.5" r=".29"/>
<circle cx="295.5" cy="90.5" r=".29"/>
<circle cx="251.7" cy="106.2" r=".29"/>
<circle cx="85.2" cy="192.1" r=".31"/>
<circle cx="262.2" cy="92.2" r=".33"/>
<circle cx="242.9" cy="92.2" r=".31"/>
<circle cx="262.2" cy="106.2" r=".31"/>
<circle cx="228.9" cy="106.2" r=".29"/>
<circle cx="304.2" cy="81.7" r=".31"/>
<circle cx="243" cy="106.2" r=".29"/>
<circle cx="85.2" cy="157.1" r=".31"/>
<circle cx="251.7" cy="92.2" r=".31"/>
<circle cx="185.1" cy="93.9" r=".29"/>
<circle cx="85.2" cy="227.2" r=".31"/>
<circle cx="295.5" cy="81.7" r=".31"/>
<circle cx="286.7" cy="81.7" r=".31"/>
<circle cx="106.2" cy="60.7" r=".29"/>
<circle cx="116.8" cy="60.7" r=".31"/>
</g>
<text font-size="4.1" x="274.5" y="239.8">DIGITAL AUDIO INPUT</text>
<g font-size="2.8">
<text x="202.7" y="257.9">Confidentiality Statement</text>
<text x="202.7" y="261.2">Copyright © 2003, Vytek, Inc.</text>
<text x="202.7" y="264.5">The information contained in this document is proprietary</text>
<text x="202.7" y="267.8">and confidential information of Vytek, Inc</text>
</g>
<text font-size="2.2" x="186.9" y="99.7">PLL Loop Filter</text>
<g font-size="1.9">
<text x="193.9" y="106.3">FOR USE</text>
<text x="193.8" y="108.5">WITH</text>
<text x="193.9" y="110.7">REV A2</text>
<text x="193.9" y="112.9">C8415</text>
</g>
<g font-size="1.6">
<text x="203.1" y="41.3">26</text>
<text x="221.4" y="41.3">17</text>
<text x="203.1" y="46.6">14</text>
<text x="203.1" y="44.9">15</text>
<text x="203.1" y="43.1">25</text>
<text x="221.4" y="43.1">16</text>
<text x="221.4" y="44.9">18</text>
<text x="221.4" y="46.6">10</text>
<text x="203.1" y="50.1">12</text>
<text x="203.1" y="48.3">13</text>
<text x="204" y="51.9">4</text>
<text x="204" y="53.6">5</text>
<text x="221.4" y="51.9">2</text>
<text x="221.4" y="48.3">21</text>
<text x="221.4" y="53.6">27</text>
<text x="221.4" y="55.4">1</text>
<text x="221.4" y="57.2">28</text>
<text x="203.1" y="65.9">24</text>
<text x="221.4" y="62.4">9</text>
<text x="221.4" y="60.6">19</text>
<text x="203.1" y="69.4">11</text>
<text x="203.1" y="76.4">20</text>
<text x="204" y="72.9">3</text>
<text x="221.4" y="81.6">23</text>
<text x="221.4" y="83.4">22</text>
<text x="204" y="93.9">8</text>
<text x="221.4" y="92.2">6</text>
<text x="221.4" y="93.9">7</text>
<text x="60.4" y="115">5</text>
<text x="75.9" y="118.4">3</text>
<text x="75.9" y="115">4</text>
<text x="60.4" y="125.5">6</text>
<text x="75.9" y="125.5">1</text>
<text x="75.9" y="122">2</text>
<text x="204" y="144.8">1</text>
<text x="204" y="148.3">2</text>
<text x="217.8" y="144.8">5</text>
<text x="60.4" y="150">5</text>
<text x="75.9" y="153.5">3</text>
<text x="75.9" y="150">4</text>
<text x="204" y="151.7">3</text>
<text x="217.8" y="151.7">4</text>
<text x="60.4" y="160.5">6</text>
<text x="75.9" y="160.5">1</text>
<text x="75.9" y="157.1">2</text>
<text x="60.4" y="185.1">5</text>
<text x="75.9" y="185.1">4</text>
<text x="75.9" y="188.6">3</text>
<text x="60.4" y="195.6">6</text>
<text x="75.9" y="195.6">1</text>
<text x="75.9" y="192.1">2</text>
<text x="60.4" y="220.1">5</text>
<text x="75.9" y="220.1">4</text>
<text x="75.9" y="223.6">3</text>
<text x="75.9" y="227.2">2</text>
<text x="60.4" y="230.6">6</text>
<text x="75.9" y="230.6">1</text>
</g>
<g font-size="1.6" fill="#004080">
<text x="207" y="47.4">RxP3</text>
<text x="207" y="45.7">RxP4</text>
<text x="207" y="43.9">RxP5</text>
<text x="207" y="42.2">RxP6</text>
<text x="213.7" y="42.2">OLRCK</text>
<text x="213.7" y="45.7">SDOUT</text>
<text x="213.8" y="43.9">OSCLK</text>
<text x="214.6" y="47.4">RMCK</text>
<text x="207" y="52.7">RxP0</text>
<text x="207" y="51">RxP1</text>
<text x="207" y="49.2">RxP2</text>
<text x="213.4" y="52.7">CS/AD0</text>
<text x="214.5" y="49.2">OMCK</text>
<text x="207" y="54.4">RxN0 CDIN/AD1</text>
<text x="209.8" y="56.2">CDOUT/SDA</text>
<text x="211.3" y="58">CCLK/SCL</text>
<text x="216.1" y="63.2">RST</text>
<text x="216.7" y="61.5">INT</text>
<text x="207" y="70.3">RERR</text>
<text x="207" y="66.7">H/S</text>
<text x="207" y="77.2">U</text>
<text x="207" y="73.7">EMPH</text>
<text x="216.4" y="82.5">VL+</text>
<text x="214.6" y="84.2">DGND</text>
<text x="207" y="94.7">FILT</text>
<text x="214.7" y="94.7">AGND</text>
<text x="216.2" y="93">VA+</text>
<text x="63.3" y="115.8">CASE</text>
<text x="69.4" y="115.8">GND2</text>
<text x="70.4" y="119.3">VCC</text>
<text x="69.4" y="122.9">GND1</text>
<text x="63.3" y="126.3">CASE</text>
<text x="70.5" y="126.3">OUT</text>
<text x="63.3" y="150.9">CASE</text>
<text x="69.4" y="150.9">GND2</text>
<text x="70.4" y="154.3">VCC</text>
<text x="63.3" y="161.4">CASE</text>
<text x="69.4" y="157.9">GND1</text>
<text x="70.5" y="161.4">OUT</text>
<text x="63.3" y="185.9">CASE</text>
<text x="69.4" y="185.9">GND2</text>
<text x="70.4" y="189.4">VCC</text>
<text x="63.3" y="196.4">CASE</text>
<text x="69.4" y="193">GND1</text>
<text x="70.5" y="196.4">OUT</text>
<text x="63.3" y="221">CASE</text>
<text x="69.4" y="221">GND2</text>
<text x="70.4" y="224.5">VCC</text>
<text x="63.3" y="231.5">CASE</text>
<text x="69.4" y="228">GND1</text>
<text x="70.5" y="231.5">OUT</text>
</g>
<g font-size="1.5">
<text x="304.3" y="32.3">VC C5</text>
<text x="302.6" y="77.9">VCC5</text>
<text x="276.3" y="86.7">VC C5</text>
<text x="176.4" y="99">Rf ilt</text>
<text x="253.5" y="104.2">X7R</text>
<text x="253.5" y="102.4">16V</text>
<text x="176.4" y="109.5">Cf ilt</text>
<text x="186.9" y="109.5">Crip</text>
<text x="225.5" y="112.9">AGND_RX</text>
<text x="118.5" y="114.7">VC C5</text>
<text x="176.4" y="125.2">X7R</text>
<text x="186.9" y="125.2">COG</text>
<text x="171.1" y="132.2">AGND_RX</text>
<text x="181.6" y="132.2">AGND_RX</text>
<text x="118.5" y="149.8">VC C5</text>
<text x="118.5" y="184.8">VC C5</text>
<text x="118.5" y="219.9">VC C5</text>
<text x="275.4" y="246.2">DWN:</text>
<text x="275.6" y="251.5">ENG:</text>
<text x="281.3" y="246.2">K. Emery / M. Daroy</text>
<text x="281.3" y="251.5">K. Emery / M. Daroy</text>
<text x="275.6" y="256.5">REV:</text>
<text x="281.5" y="256.7">D</text>
<text x="290.7" y="255.4">DWG. SIZE</text>
<text x="293.8" y="257.6">C</text>
<text x="275.4" y="263">Wednesday, October 20, 2004</text>
<text x="275.4" y="260.7">DATE:</text>
<text x="301.8" y="262">TITLE</text>
<text x="311.3" y="262">STREETRACER RBX1600</text>
<text x="275.4" y="266.4">SHEET</text>
<text x="279.8" y="269.8">Vytek Confidential and Proprietary</text>
<text x="286.8" y="266.5">7</text>
<text x="290.1" y="266.4">of</text>
<text x="293.6" y="266.5">9</text>
<text x="301.8" y="266.1">DWG. No.</text>
<text x="311.3" y="266.4">ST08-01-03D</text>
<text x="317.1" y="270">12670 High Bluff Drive, San Diego CA 92130-2013</text>
</g>
<g font-size="1.5" fill="#f00">
<text x="189" y="41.1">DAI_RX1</text>
<text x="227.6" y="41.1">DAI_LRCLK</text>
<text x="316.6" y="38.5">VC C5</text>
<text x="316.6" y="42">DAI_LRCLK</text>
<text x="332.4" y="38.5">[Sht2,3,4,5,8]</text>
<text x="332.4" y="42">[Sht6]</text>
<text x="189" y="46.3">DAI_RX4</text>
<text x="189" y="44.6">DAI_RX3</text>
<text x="189" y="42.8">DAI_RX2</text>
<text x="227.6" y="44.6">DAI_SDATA</text>
<text x="227.6" y="42.8">DAI_SCLK</text>
<text x="227.6" y="46.3">DAI_RMCLK</text>
<text x="316.6" y="45.5">DAI_SDATA</text>
<text x="316.6" y="43.8">DAI_SCLK</text>
<text x="316.6" y="47.2">DAI_RMCLK</text>
<text x="332.4" y="45.5">[Sht6]</text>
<text x="332.4" y="43.8">[Sht6]</text>
<text x="332.4" y="47.2">[Sht6]</text>
<text x="189" y="51.6">DAI_RX7</text>
<text x="189" y="53.3">DAI_RX8</text>
<text x="189" y="49.9">DAI_RX6</text>
<text x="189" y="48.1">DAI_RX5</text>
<text x="227.6" y="51.6">DA_SPI_CS_8415A</text>
<text x="227.7" y="53.3">DA_SPI_RXD</text>
<text x="316.6" y="52.5">DA_SPI_CS_8415A</text>
<text x="332.4" y="52.5">[Sht6]</text>
<text x="227.6" y="55.1">DA_SPI_TXD</text>
<text x="227.7" y="56.9">DA_SPI_CLK</text>
<text x="316.6" y="54.3">DA_SPI_RXD</text>
<text x="316.6" y="57.7">DA_SPI_CLK</text>
<text x="316.7" y="56">DA_SPI_TXD</text>
<text x="332.4" y="54.3">[Sht6,8]</text>
<text x="332.4" y="56">[Sht6,8]</text>
<text x="332.4" y="57.7">[Sht6,8]</text>
<text x="189" y="65.6">DAI_RX_HS</text>
<text x="227.6" y="60.4">DA_INT_8415A</text>
<text x="227.6" y="62.1">SYS_RESET</text>
<text x="316.6" y="63">SYS_RESET</text>
<text x="316.6" y="61.1">DA_INT_8415A</text>
<text x="332.4" y="63">[Sht3,8]</text>
<text x="332.4" y="61.1">[Sht3]</text>
<text x="189" y="69.2">DAI_RX_ERR</text>
<text x="189" y="72.6">DAI_RX_EMPH</text>
<text x="189" y="76.1">DAI_RX_U</text>
<text x="189" y="93.6">DAI_RX_FILT</text>
<text x="229.3" y="91.9">DAI_RX_VA</text>
<text x="47" y="114.7">OPT_CASE1</text>
<text x="96.1" y="118.2">VCC_OPT1</text>
<text x="174.3" y="116.4" transform="rotate(-90 174.3 116.4)">DAI_RC</text>
<text x="96.1" y="125.2">OPT_IN1</text>
<text x="47" y="149.8">OPT_CASE2</text>
<text x="96.1" y="153.2">VCC_OPT2</text>
<text x="96.1" y="160.3">OPT_IN2</text>
<text x="47" y="184.8">OPT_CASE3</text>
<text x="96.1" y="188.3">VCC_OPT3</text>
<text x="96.1" y="195.3">OPT_IN3</text>
<text x="47" y="219.9">OPT_CASE4</text>
<text x="96.1" y="223.4">VCC_OPT4</text>
<text x="96.1" y="230.4">OPT_IN4</text>
</g>
<g font-size="1.5" fill="#000080">
<text x="206.2" y="37.6">U12</text>
<text x="101" y="51.6">R25</text>
<text x="111.5" y="51.6">R26</text>
<text x="122.1" y="51.6">R27</text>
<text x="101" y="55.1">10K</text>
<text x="111.5" y="55.1">10K</text>
<text x="122.1" y="55.1">10K</text>
<text x="164.1" y="58.7">TP12</text>
<text x="178.1" y="56.9">C23</text>
<text x="164.1" y="60.4">063</text>
<text x="178.1" y="60.4">0.1uF</text>
<text x="169.3" y="81.4">R28</text>
<text x="176.4" y="81.4">R29</text>
<text x="183.4" y="81.4">R30</text>
<text x="165.9" y="84.9">100 Ohm</text>
<text x="176.4" y="84.9">47K</text>
<text x="183.4" y="84.9">47K</text>
<text x="288.5" y="84.9">C24</text>
<text x="288.5" y="88.5">1000pF</text>
<text x="297.3" y="84.9">C25</text>
<text x="297.3" y="88.5">0.1uF</text>
<text x="306.1" y="84.9">C26</text>
<text x="306.1" y="88.5">10uF TANCERAM</text>
<text x="269.2" y="90.2">FB15</text>
<text x="269.2" y="95.4">BLM18BD102SN1</text>
<text x="206.2" y="99">CS8415A-CS</text>
<text x="244.8" y="97.2">C27</text>
<text x="244.8" y="100.7">1000pF</text>
<text x="253.5" y="97.2">C28</text>
<text x="253.5" y="100.7">0.1uF</text>
<text x="264" y="97.2">C29</text>
<text x="264" y="100.7">10uF TANCERAM</text>
<text x="176.4" y="102.4">R31</text>
<text x="176.4" y="106">1.6K</text>
<text x="267.5" y="104.2">R32</text>
<text x="272.8" y="104.2">0.0 Ohm</text>
<text x="62.5" y="112.9">OPT1</text>
<text x="108" y="116.5">L3</text>
<text x="111.5" y="116.5">47uH</text>
<text x="176.4" y="120">C30</text>
<text x="186.9" y="120">C31</text>
<text x="108" y="123.5">C32</text>
<text x="113.3" y="123.5">0.1uF</text>
<text x="176.4" y="123.5">.33uF</text>
<text x="186.9" y="123.5">4700pF</text>
<text x="62.5" y="128.8">TORX173</text>
<text x="48.4" y="132.2">R33</text>
<text x="48.4" y="135.7">0.0 Ohm</text>
<text x="94" y="132.2">C33</text>
<text x="94" y="135.7">0.1uF</text>
<text x="206.2" y="141.1">U13</text>
<text x="62.5" y="148">OPT2</text>
<text x="108" y="151.6">L4</text>
<text x="111.5" y="151.6">47uH</text>
<text x="108" y="158.6">C34</text>
<text x="113.3" y="158.6">0.1uF</text>
<text x="206.2" y="156.8">PACDN044Y5</text>
<text x="48.4" y="167.3">R34</text>
<text x="62.5" y="163.8">TORX173</text>
<text x="94" y="167.3">C35</text>
<text x="48.4" y="170.8">0.0 Ohm</text>
<text x="94" y="170.8">0.1uF</text>
<text x="62.5" y="183">OPT3</text>
<text x="108" y="186.6">L5</text>
<text x="111.5" y="186.6">47uH</text>
<text x="108" y="193.6">C36</text>
<text x="113.3" y="193.6">0.1uF</text>
<text x="48.4" y="202.4">R35</text>
<text x="62.5" y="198.9">TORX173</text>
<text x="94" y="202.4">C37</text>
<text x="48.4" y="205.8">0.0 Ohm</text>
<text x="94" y="205.8">0.1uF</text>
<text x="62.5" y="218.1">OPT4</text>
<text x="108" y="221.7">L6</text>
<text x="111.5" y="221.7">47uH</text>
<text x="62.5" y="233.9">TORX173</text>
<text x="108" y="228.7">C38</text>
<text x="115.1" y="228.7">0.1uF</text>
<text x="48.4" y="237.4">R36</text>
<text x="94" y="237.4">C39</text>
<text x="48.4" y="240.9">0.0 Ohm</text>
<text x="94" y="240.9">0.1uF</text>
</g>
<g font-size="1.3">
<text x="30" y="7.8">8</text>
<text x="73.7" y="7.8">7</text>
<text x="117.6" y="7.8">6</text>
<text x="161.4" y="7.8">5</text>
<text x="205.2" y="7.8">4</text>
<text x="249" y="7.8">3</text>
<text x="292.9" y="7.8">2</text>
<text x="336.6" y="7.8">1</text>
<text x="6.9" y="35.6">E</text>
<text x="359.2" y="35.6">E</text>
<text x="6.9" y="88.1">D</text>
<text x="359.2" y="88.1">D</text>
<text x="6.9" y="140.7">C</text>
<text x="359.2" y="140.7">C</text>
<text x="6.9" y="193.3">B</text>
<text x="359.2" y="193.3">B</text>
<text x="6.9" y="245.9">A</text>
<text x="359.2" y="245.9">A</text>
<text x="30" y="272.5">8</text>
<text x="73.7" y="272.5">7</text>
<text x="117.6" y="272.5">6</text>
<text x="161.4" y="272.5">5</text>
<text x="205.2" y="272.5">4</text>
<text x="249" y="272.5">3</text>
<text x="292.9" y="272.5">2</text>
<text x="336.6" y="272.5">1</text>
</g>
</svg>
